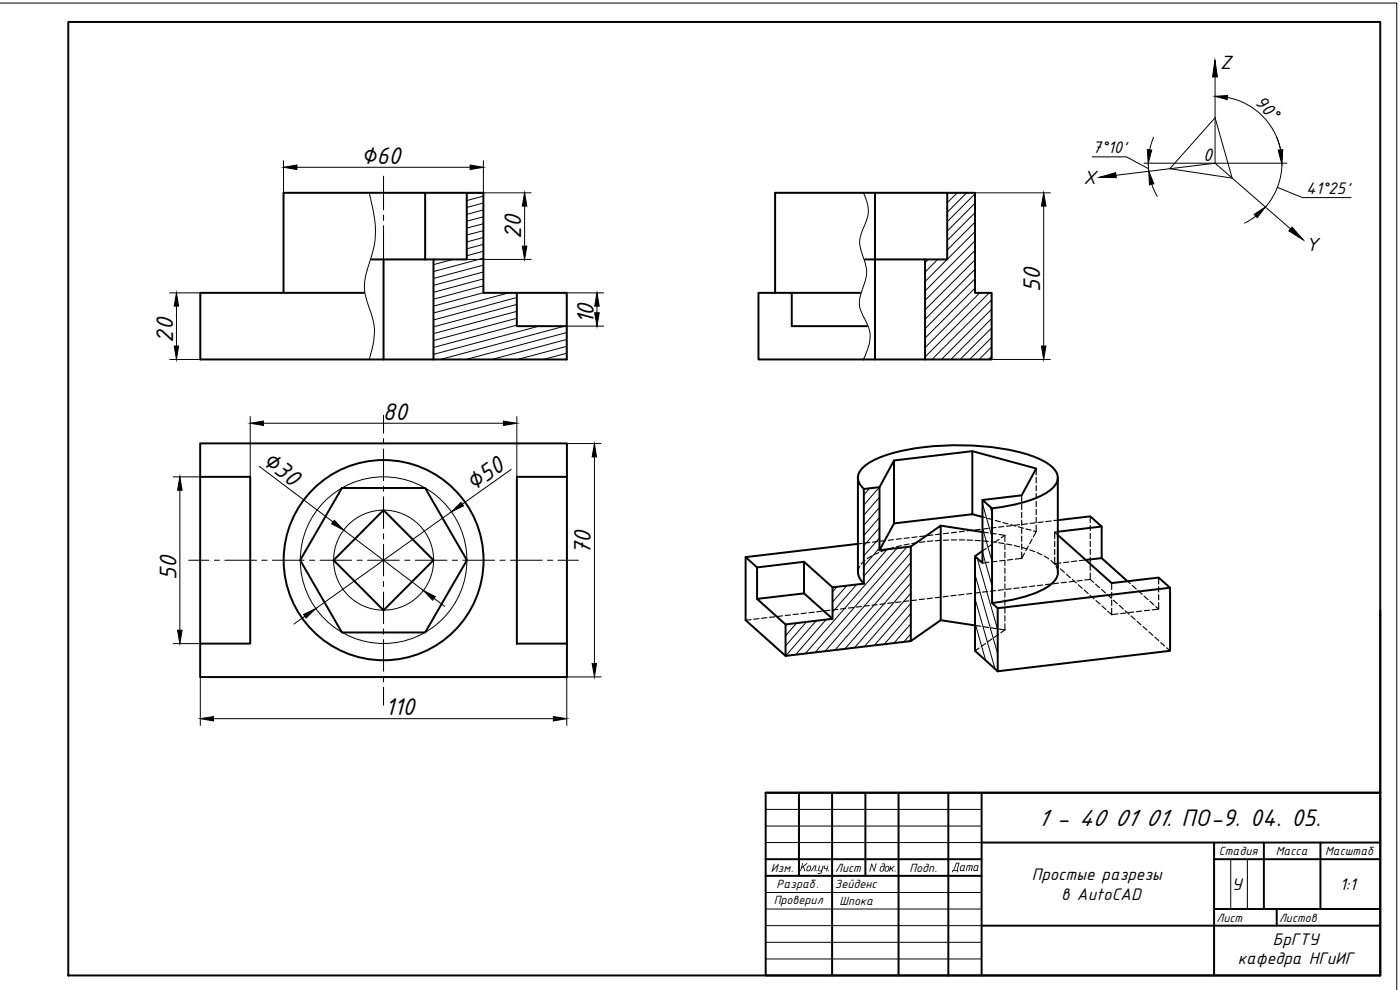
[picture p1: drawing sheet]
<svg xmlns="http://www.w3.org/2000/svg" width="420mm" height="297mm" viewBox="0 0 420 297" stroke-linecap="round" stroke-linejoin="round" font-family="sans-serif">
<!-- layer: 0 -->
<path d="M292.6 260l-.2 1.1h.5l.5-1.2zM292.4 259.8l.3-.2 1 .1-.4 1.3 .2 .1v.3l-1.4-.2z" fill="#000"/>
<g fill="none" stroke="#000" stroke-width=".59">
<path d="M20.5 6.6h393.7v286.1h-393.7zM127.6 57.9v19.9M140.1 57.9v19.9h-10v30.1M262.6 57.9v50h-35v-20h10v10h22.6M284.3 57.9h8.3v30h5v20h-20v-30.1h6.7zM284.3 57.9h-51.7v30M111.5 77.8h18.6M115.1 77.8v30.1M259.6 77.8h18M85.1 87.9h24.1M155.1 87.9h15v10h-15v-10h-10v-30h-60v30h-25v20h110v-10M237.6 87.9h20.5"/>
<path d="M262.6 107.9h15M414.2 183v54.9h-184.4M229.8 237.9h184.4v54.8h-184.4zM239.8 237.9v24.9M249.7 237.9v54.8M259.7 237.9v24.9M269.7 237.9v54.8M284.6 237.9v54.8M294.6 237.9v54.8M229.8 257.8h64.8M294.6 252.8h119.6M364.4 257.8h49.8"/>
<path d="M364.4 252.8v39.9M379.3 252.8v19.9M396.3 252.8v19.9M229.8 262.8h64.8M294.6 277.7h119.6M364.4 272.7h49.8M383.2 272.7v5"/>
</g>
<g fill="none" stroke="#000" stroke-width=".3">
<path d="M0 .9h419.2v296.1M364.7 18.1v30.9M364.7 35.3l5.1 18.2-18.7-2.9zM368.4 29.2a20 20 0 0 1 16 16M85.1 48.2v9.7M89.1 50.2h52M110.8 57.9a39.9 39.9 0 0 1 1.8 14.2l-.5 2.4-1.6 5.4a15.3 15.3 0 0 0 .2 12.3 18.4 18.4 0 0 1 .6 14.1l-.5 1.6M115.1 52.9v10.1M140.1 57.9h19.3M141 57.9l-.9 .2M145.1 58.8l-5 1.4M145.1 48.2v9.7"/>
<path d="M259.2 57.9a10.4 10.4 0 0 1-.2 10.9 8.6 8.6 0 0 0-.1 7.8 10.6 10.6 0 0 1 .1 9.5 8.9 8.9 0 0 0-.4 7.8 14.7 14.7 0 0 1 2.5 7.6l-.4 2.3-1.5 4.1M284.4 57.9l-.1 .1M287.3 57.9l-3 3M290.1 57.9l-5.8 5.8M292.6 58.2l-8.3 8.3M292.6 57.9h22.6M327.8 47.1h10.2l6.6 3.5M330 53.2l34.7-4.2 26.4 23M343.3 49h42.9M344.6 48.9l.2 2.5M345.7 55.3l1.6 3.6M346.2 41.2l-1.2 3.8"/>
<path d="M383.2 41.2l1.1 3.8M383.3 56.2l7.6 3.1h14.6M384.7 48.9a20 20 0 0 1-4.9 13.2M115.1 64.5v1.7M115.1 67.7v10.1M135.9 77.8l-5.8 1.6M140.1 77.8h19.3M145.1 60.9l-5 1.4M145.1 63l-5 1.3M145.1 65.1l-5 1.3M145.1 67.1l-5 1.3M145.1 69.2l-5 1.3"/>
<path d="M145.1 71.3l-5 1.3M145.1 73.3l-5 1.4M145.1 75.4l-5 1.3M145.1 77.5l-15 4M145.1 79.5l-15 4.1M157.4 61.8v12.1M278.6 77.8l-1 1M281.4 77.8l-3.8 3.8M284.2 77.8l-6.6 6.7M292.6 61l-8.3 8.3M292.6 63.8l-8.3 8.4M292.6 66.7l-8.3 8.3"/>
<path d="M292.6 69.5l-8.3 8.3M292.6 72.3l-15 15M292.6 75.1l-15 15M292.6 78l-15 14.9M313.2 61.8v42M376.9 64.8l-3.4 2.1M50.9 87.9h9.2M53 91.8v12M145.1 81.6l-15 4M145.1 83.7l-15 4M145.1 85.8l-15 4M145.1 87.8l-15 4"/>
<path d="M152.7 87.9l-22.6 6M155.1 89.3l-25 6.7M155.1 91.3l-25 6.8M155.1 93.4l-25 6.7M155.1 95.5l-25 6.7M155.1 97.6l-25 6.7M161.8 97.9l-31.7 8.4M169.5 97.9l-37.3 10M170.1 99.8l-30.2 8.1M170.1 87.9h11M170.1 97.9h11M179.2 91.8v2"/>
<path d="M292.6 80.8l-15 15M292.6 83.6l-15 15M292.6 86.4l-15 15.1M294 87.9l-16.4 16.4M296.9 87.9l-19.3 19.2M297.6 89.9l-17.9 18M297.6 92.8l-15.1 15.1M297.6 95.6l-12.2 12.3M297.6 98.4l-9.4 9.5M50.9 107.9h9.2M170.1 101.8l-22.5 6.1M170.1 103.9l-14.8 4"/>
<path d="M170.1 106l-7 1.9M297.6 101.2l-6.6 6.7M297.6 104.1l-3.8 3.8M297.6 106.9l-.9 1M297.6 107.9h17.6M75.1 125v18.1M77.8 139.9l22.1 16.7M79.1 127h72M115.1 124.6v5.4M115.1 131.6v1.6M115.1 134.7v9.6M155.1 125v18.1"/>
<path d="M170.1 133.1h10.3M178.4 137.1v62M52 143.1h8.1M54 147.1v42M103.1 159l23.9 18.2M115.1 145.9v1.5M115.1 149v9.6M135.5 153.6l-40.8 29M153.4 140.8l-14.7 10.5M260.9 146.5l-1.6 1.9M263.9 146.2l-4.6 5.3M264 158.3l-4.7 5.4"/>
<path d="M264 155.2l-4.7 5.4M264 152.2l-4.7 5.4M264 149.1l-4.7 5.4M294.9 158.5l2.8 10M294.9 151.3l2.8 9.9M297.2 152.1l.5 1.9M56.6 168.1h6.1M64.3 168.1h1.6M67.5 168.1h9.5M78.6 168.1h1.6M81.7 168.1h9.6M92.9 168.1h1.5"/>
<path d="M96.1 168.1h9.5M107.1 168.1h1.7M110.3 168.1h9.5M115.1 160.1v1.6M115.1 163.3v9.5M115.1 174.4v1.6M115.1 177.6v9.5M121.5 168.1h1.5M124.6 168.1h9.6M130.3 179.5l3.1 2.4M135.7 168.1h1.6M138.9 168.1h9.5"/>
<path d="M150 168.1h1.6M153.2 168.1h9.5M164.3 168.1h1.6M167.5 168.1h6.1M251.2 176.1l-1.3 1.4M254.1 175.7l-4.2 4.9M257.1 175.4l-7.2 8.2M264 164.4l-4.7 5.4M264 161.3l-4.7 5.4M266.2 164.8l-6.9 8M269.2 164.5l-27.5 31.6M272.2 164.2l-27.6 31.5"/>
<path d="M273.4 178l-14 16M273.4 174.9l-16.9 19.4M273.4 171.9l-19.9 22.8M273.4 168.8l-22.8 26.3M273.4 165.8l-25.8 29.6M292.6 179.6l6 21.1M292.6 172.4l6.8 23.8M293.3 167.5l6.1 21.5M294.9 165.8l2.8 10M52 193.1h8.1M91.5 184.9l-3.3 2.3M115.1 188.7v1.6"/>
<path d="M115.1 191.9v9.5M236.1 187.3l-.3 .3M239.1 187l-3.3 3.7M242 186.6l-6.2 7.1M244.9 186.3l-9.1 10.5M247.9 185.9l-9.1 10.6M273.4 190.1l-2.2 2.5M273.4 187.1l-5.1 5.8M273.4 184.1l-8.1 9.2M273.4 181l-11 12.7M292.6 194.1l.4 1.6M292.6 186.9l3.2 11.2"/>
<path d="M60.1 203.1v14.6M64.1 215.6h102M115.1 203v1.6M115.1 206.2v5.4M180.4 203.1h-10.3v14.6M229.8 242.9h64.8M229.8 247.8h64.8M229.8 252.8h64.8M369.4 257.8v14.9M374.4 257.8v14.9M229.8 267.8h64.8M229.8 272.7h64.8"/>
<path d="M229.8 277.7h64.8M229.8 282.7h64.8M229.8 287.7h64.8"/>
<circle cx="115.1" cy="168.1" r="25"/>
<circle cx="115.1" cy="168.1" r="15"/>
</g>
<g fill="#000" stroke="#000" stroke-width=".3">
<path d="M364.6 18.1l.8 5h-1.5zM364.7 28.9l3.7-.3-.1 1.3zM85.1 50.2l4-.7v1.4zM141.1 49.5l4 .7-4 .7zM330 53.2l4.8-1.4 .2 1.5zM344.8 51.4l1.5 3.7-1.3 .3zM344.3 44.9l1.4 .1-1.1 4zM383.7 45.3l1.2-.1-.2 3.8zM383.6 45l1.3-.1-.2 4.1zM156.8 73.9h1.3l-.7 3.9zM157.4 57.9l.7 3.9h-1.3zM313.2 57.9l.7 3.9h-1.4z"/>
<path d="M376.4 64.3l3.4-2.2-2.5 3.2zM387.8 68.1l3.3 3.9-4.3-2.7zM53 87.9l.6 3.9h-1.3zM179.2 87.9l.6 3.9h-1.3zM178.5 93.8h1.3l-.6 4.1zM52.3 103.8h1.3l-.6 4.1zM312.5 103.8h1.4l-.7 4.1zM75.1 127l4-.6v1.3zM151.1 126.4l4 .6-4 .7zM178.4 133.1l.6 4h-1.3zM54 143.1l.7 4h-1.4zM100.3 156.1l2.8 2.9-3.6-1.8z"/>
<path d="M135.5 153.6l2.8-2.9 .8 1.1zM127 177.2l3.6 1.8-.8 1.1zM53.3 189.1h1.4l-.7 4zM91.1 184.3l3.6-1.7-2.8 2.8zM177.7 199.1h1.3l-.6 4zM60.1 215.6l4-.6v1.3zM166.1 215l4 .6-4 .7z"/>
</g>
<g fill="none" stroke="#000" stroke-width=".59">
<path d="M268.3 138.2v18.8l23.5-2.7M291.8 135.4v18.9l3.1 .8M60.1 143.1v50M102.6 146.4h25l12.5 21.7-12.5 21.7h-25l-12.5-21.7zM115.1 153.1l15 15-15 15-15-15zM155.1 143.1h15v50h-15zM170.1 143.1v-10.1h-110v10.1h15v50h-15v10h110v-10M257.5 143.4v28.4l.6 1.9 1.2 1.4M259.2 146.7l4.7-.5v18.9l9.4-1.1v28.3l-37.5 4.5v-9.4l14.1-1.7v-9.5l9.3-1.1zM259.3 146.7a4 4 0 0 1 0-6.7 28.7 28.7 0 0 1 13-5.1 80.9 80.9 0 0 1 37.1 1.8l3 1.2a8.6 8.6 0 0 1 5 4.7 4.8 4.8 0 0 1-2.8 4.9 38.3 38.3 0 0 1-16.9 5M263.9 146.2l4.4-8 23.5-2.8 19.2 5.2-4.4 8-11.7 1.4M268.3 157l-4.4 8.1"/>
<path d="M282.3 157.7l12.6 1.9M294.9 150l2.8 2.6v28.4l1.7 1.5v18.9l-6.8-6.1v-28.4l2.3 2zM317.5 156.1l9.7-1.2 3.4 3.1-13.1 1.5M317.5 143.4v28.4M330.6 158v9.5M223.8 167.2v18.9l12 10.7M227.2 170.3v9.4M241.3 178l-14.1 1.7 8.6 7.7M249.9 176.2l-8.6-7.6v9.4l8.6 7.7M257.5 163.2l-33.7 4 3.4 3.1 14.1-1.7M273.3 164l9-6.3v28.4l-9 6.2M294.9 165.3l-2.3 1.6"/>
<path d="M317.5 160.5l16.1 14.4 14.1-1.6 3.5 3M317.5 171.8a6 6 0 0 1-3.5 4.5 41.3 41.3 0 0 1-16.2 4.6M330.6 167.5l7.8 6.9M330.6 167.5l-4.8 .5M282.3 186.1l10.3 1.5M299.4 182.5l51.8-6.2v19l-51.8 6.1"/>
<circle cx="115.1" cy="168.1" r="30"/>
</g>
<g fill="none" stroke="#000" stroke-width=".34">
<path d="M284.7 160l-1.6 .1M287.1 159.7l-1.6 .2M289.4 159.4l-1.5 .2M291.8 159.1l-1.6 .2M294.2 158.8l-1.6 .2M294.9 159.6l1.7 .3M294.9 155.1l.8 .2M296.4 155.5l1.5 .4M296.5 158.6l-1.6 .1M298.7 156.2l1.5 .4M298.9 158.3l-1.6 .1M301 156.8l1.6 .4"/>
<path d="M301.2 158l-1.5 .2M303.3 157.4l1.5 .4M303.6 157.7l-1.6 .2M305.6 158.1l1.5 .4M306 157.4l-1.6 .2M306.6 148.6v1.9M306.6 151.3v1.6M306.6 153.7v1.6M306.6 156.1v1.6M306.6 158.5v1.5M307.9 158.7l1.5 .4M308.4 157.2l-1.6 .1"/>
<path d="M310.2 159.3l.8 .2M310.7 156.9l-1.5 .1M311 157.6v1.9l-.9 1.6M311 140.6v1.9M311 143.3v1.6M311 145.7v1.6M311 148.1v1.5M311 150.4v1.6M311 152.9v1.5M311 155.2v1.6M313.1 156.6l-1.6 .2M315.5 156.3l-1.6 .2"/>
<path d="M316.5 159.7v1.9M317.5 159.5l-1 .2 1 .8M317.5 156.1l-1.3 .1M327.2 154.9v1.9M327.2 157.6v1.6M258 169.9l-.5 1.9M258.7 163.1l-1.2 .1M259.6 168.1l-1.2 1.2M261.1 162.8l-1.6 .1M261.5 166.8l-1.3 .9M263.4 162.5l-1.6 .2M263.7 165.8l-1.4 .7"/>
<path d="M265.8 162.2l-1.6 .2M265.9 165l-1.5 .5M268.1 161.9l-1.5 .2M268.2 164.3l-1.5 .4M270.5 163.7l-1.5 .4M270.5 161.6l-1.6 .2M272.8 163.2l-1.5 .3M272.9 161.4l-1.6 .1M275.2 162.8l-1.6 .3M275.3 161.1l-1.6 .2M277.5 179.7l-1.6 .2M277.6 162.5l-1.6 .2"/>
<path d="M277.6 160.8l-1.6 .2M279.8 179.4l-1.5 .2M280 162.3l-1.7 .2M280 160.5l-1.6 .2M282.2 179.2l-1.6 .2M282.3 162.1l-1.6 .1M282.3 160.2l-1.5 .2M284.6 178.9l-1.6 .2M284.7 162l-1.6 .1M285.5 162h1.6M286.9 178.6l-1.6 .2M287.9 162h1.6"/>
<path d="M289.3 178.3l-1.6 .2M290.2 162l1.6 .1M291.6 178l-1.5 .3M292.7 162.1l1.5 .1M294 177.8l-1.6 .2M295 162.3l1.6 .2M296 164.5l-1.1 .8M296.4 177.5l-1.6 .2M296.8 168.7l-1.9 .2M297.4 162.5l1.6 .2M297.4 160l1.6 .2M297.9 163.2l-1.3 .9"/>
<path d="M298.7 177.2l-1.5 .2M299.2 168.4l-1.6 .2M299.7 162.8l1.6 .3M299.8 160.3l1.8 .3M299.8 161.8l-1.3 .9M301.1 176.9l-1.5 .2M301.5 168.1l-1.5 .2M301.6 160.6v1.9M301.6 163.3v1.6M301.6 165.7v1.6M301.6 168v1.7M301.6 170.5v1.5"/>
<path d="M301.6 172.8v1.6M301.6 175.2v1.6M301.6 177.6v1.6M301.6 180v1.6M301.6 160.6l-1.1 .8M302.1 163.2l1.6 .3M303.5 176.6l-1.6 .3M303.9 167.8l-1.6 .2M304.4 163.7l1.6 .4M305.9 176.4l-1.7 .2M306.6 165.6v1.9l-1.9 .3M306.6 160.9v1.6"/>
<path d="M306.6 163.2v1.6M306.7 164.3l1.6 .4M307.5 166l-.9 1.5M308.2 176.1l-1.6 .2M308.6 163.9l-.8 1.4M309 165l1.5 .5M309.8 161.8l-.8 1.4M310.6 175.8l-1.6 .2M311.2 165.8l1.5 .7M312.9 175.5l-1.5 .2M313.4 166.8l1.3 .9M315.3 175.2l-1.6 .2"/>
<path d="M315.4 168.2l1.1 1.1M316.5 169.1l1.2 1M316.5 162.4v1.6M316.5 164.8v1.6M316.5 167.2v1.9M316.9 170l.6 1.8M317.7 174.9l-1.6 .3M318.3 170.7l1.1 1M318.4 168.9l-1.9 .2M320 172.3l1.2 1M320 174.7l-1.5 .2M320.8 168.6l-1.6 .2"/>
<path d="M321.8 173.8l1.2 1.1M322.4 174.4l-1.6 .2M323.2 168.3l-1.6 .2M323.6 175.5l1.2 1M324.8 174.1l-1.6 .2M325.4 177l1.2 1.1M325.8 168l-1.9 .2M327.2 178.6l1.1 1.1M327.2 173.8l1 .9M327.2 160v1.6M327.2 162.4v1.6M327.2 164.8v1.6"/>
<path d="M327.2 167.2v1.5M327.2 169.5v1.6M327.2 171.9v1.9M327.2 173.8l-1.7 .2M328.8 175.3l1.2 1M330.6 176.9l1.2 1M332.4 178.5l1.1 1M333.6 174.9v2M333.6 177.7v1.6M338.4 174.4l.8 .7M339.8 175.7l1.2 1M341.6 177.2l1.2 1.1"/>
<path d="M343.4 178.8l1.2 1.1M347.7 173.3v1.9M347.7 176v1.6M347.7 178.4v1.6M225.4 185.9l-1.6 .2M227.8 185.6l-1.6 .2M230.2 185.3l-1.6 .2M232.5 185.1l-1.6 .1M234.9 184.8l-1.6 .2M237.2 184.5l-1.5 .2M239.6 184.2l-1.6 .2M242 183.9l-1.6 .2"/>
<path d="M244.3 183.7l-1.5 .1M246.7 183.4l-1.6 .2M249.1 183.1l-1.6 .2M251.5 182.8l-1.6 .2M253.8 182.5l-1.6 .2M256.2 182.3l-1.6 .1M258.5 182l-1.5 .1M260.9 181.7l-1.6 .2M263.3 181.4l-1.6 .2M265.6 181.1l-1.5 .2M268 180.8l-1.6 .2M270.4 180.6l-1.6 .1"/>
<path d="M272.7 180.3l-1.6 .2M275.1 180l-1.6 .2M292.6 187.6l1.7 .3M293.8 194.4l-1.2 .9M295.1 188l1.6 .3M295.8 193.1l-1.3 .9M297.5 188.4l1.5 .2M297.7 191.7l-1.3 .9M299.7 190.3l-1.3 .9M299.8 188.8l1.8 .2M301.6 182.4v1.6M301.6 184.7v1.6"/>
<path d="M301.6 187.1v1.9M301.6 189l-1.2 .9M328.9 180.2l1.2 1.1M330.7 181.8l1.2 1.1M332.4 183.4l1.2 1M333.6 180.1v1.6M333.6 182.5v1.9M334.1 180.1l1.2 1M335.5 184.2l-1.9 .2M335.9 181.6l1.2 1.1M337.7 183.2l1.2 1.1M337.9 183.9l-1.6 .2"/>
<path d="M339.5 184.8l1.2 1.1M340.3 183.6l-1.6 .2M341.2 186.4l1.2 1.1M342.6 183.3l-1.5 .2M343 188l1.2 1M344.8 189.6l1.2 1.1M345 183.1l-1.5 .1M345.1 180.4l1.2 1.1M346.6 191.2l1.2 1M346.9 182l.8 .7M347.7 182.7l-1.9 .3M347.7 180.8v1.9"/>
<path d="M348.4 192.8l1.1 1M350.1 194.3l1.1 1"/>
</g>
<g font-size="7.8">
<text x="108.3" y="49.2">∅60</text>
<text x="156.4" y="71.8" transform="rotate(-90 156.4 71.8)">20</text>
<text x="312.2" y="87.7" transform="rotate(-90 312.2 87.7)">50</text>
<text x="178.2" y="97.4" transform="rotate(-90 178.2 97.4)">10</text>
<text x="51.9" y="102.8" transform="rotate(-90 51.9 102.8)">20</text>
<text x="114.9" y="126">80</text>
<text x="78.1" y="138.9" transform="rotate(37 78.1 138.9)">∅30</text>
<text x="142" y="147.7" transform="rotate(-35 142 147.7)">∅50</text>
<text x="177.3" y="166.5" transform="rotate(-90 177.3 166.5)">70</text>
<text x="53" y="174" transform="rotate(-90 53 174)">50</text>
<text x="115.6" y="214.7">110</text>
</g>
<text font-size="7.7" x="311.3" y="247.8">1 - 40 01 01. ПО-9. 04. 05.</text>
<g font-size="6.2">
<text x="366.2" y="20.8">Z</text>
<text x="325.2" y="55.2">X</text>
<text x="391.9" y="75.4">Y</text>
</g>
<g font-size="5.8">
<text x="376.3" y="31" transform="rotate(45 376.3 31)">90°</text>
<text x="361.1" y="48.2">0</text>
</g>
<g font-size="5.4">
<text x="327.9" y="45.8">7°10'</text>
<text x="392" y="58.2">41°25'</text>
<text x="309.7" y="264.1">Простые разрезы</text>
<text x="318.5" y="269.9">в AutoCAD</text>
<text x="369.7" y="267">У</text>
<text x="402.1" y="267">1:1</text>
<text x="382" y="283.5">БрГТУ</text>
<text x="371.5" y="289.3">кафедра НГиИГ</text>
</g>
<g font-size="3.9">
<text x="365.8" y="256.6">Стадия</text>
<text x="382.9" y="256.6">Масса</text>
<text x="397.7" y="256.6">Масштаб</text>
<text x="231.4" y="261.5">Изм.</text>
<text x="239.9" y="261.4">Кол .уч.</text>
<text x="250.7" y="261.5">Лист</text>
<text x="260.6" y="261.5">Nдок .</text>
<text x="272.9" y="261.5">Подп.</text>
<text x="285.5" y="261.4">Дата</text>
<text x="233.1" y="266.3">Разраб.</text>
<text x="250.6" y="266.5">Зейденс</text>
<text x="232.2" y="271.4">Проверил</text>
<text x="252" y="271.5">Шпока</text>
<text x="365.1" y="276.5">Лист</text>
<text x="383.9" y="276.5">Листов</text>
</g>
</svg>
